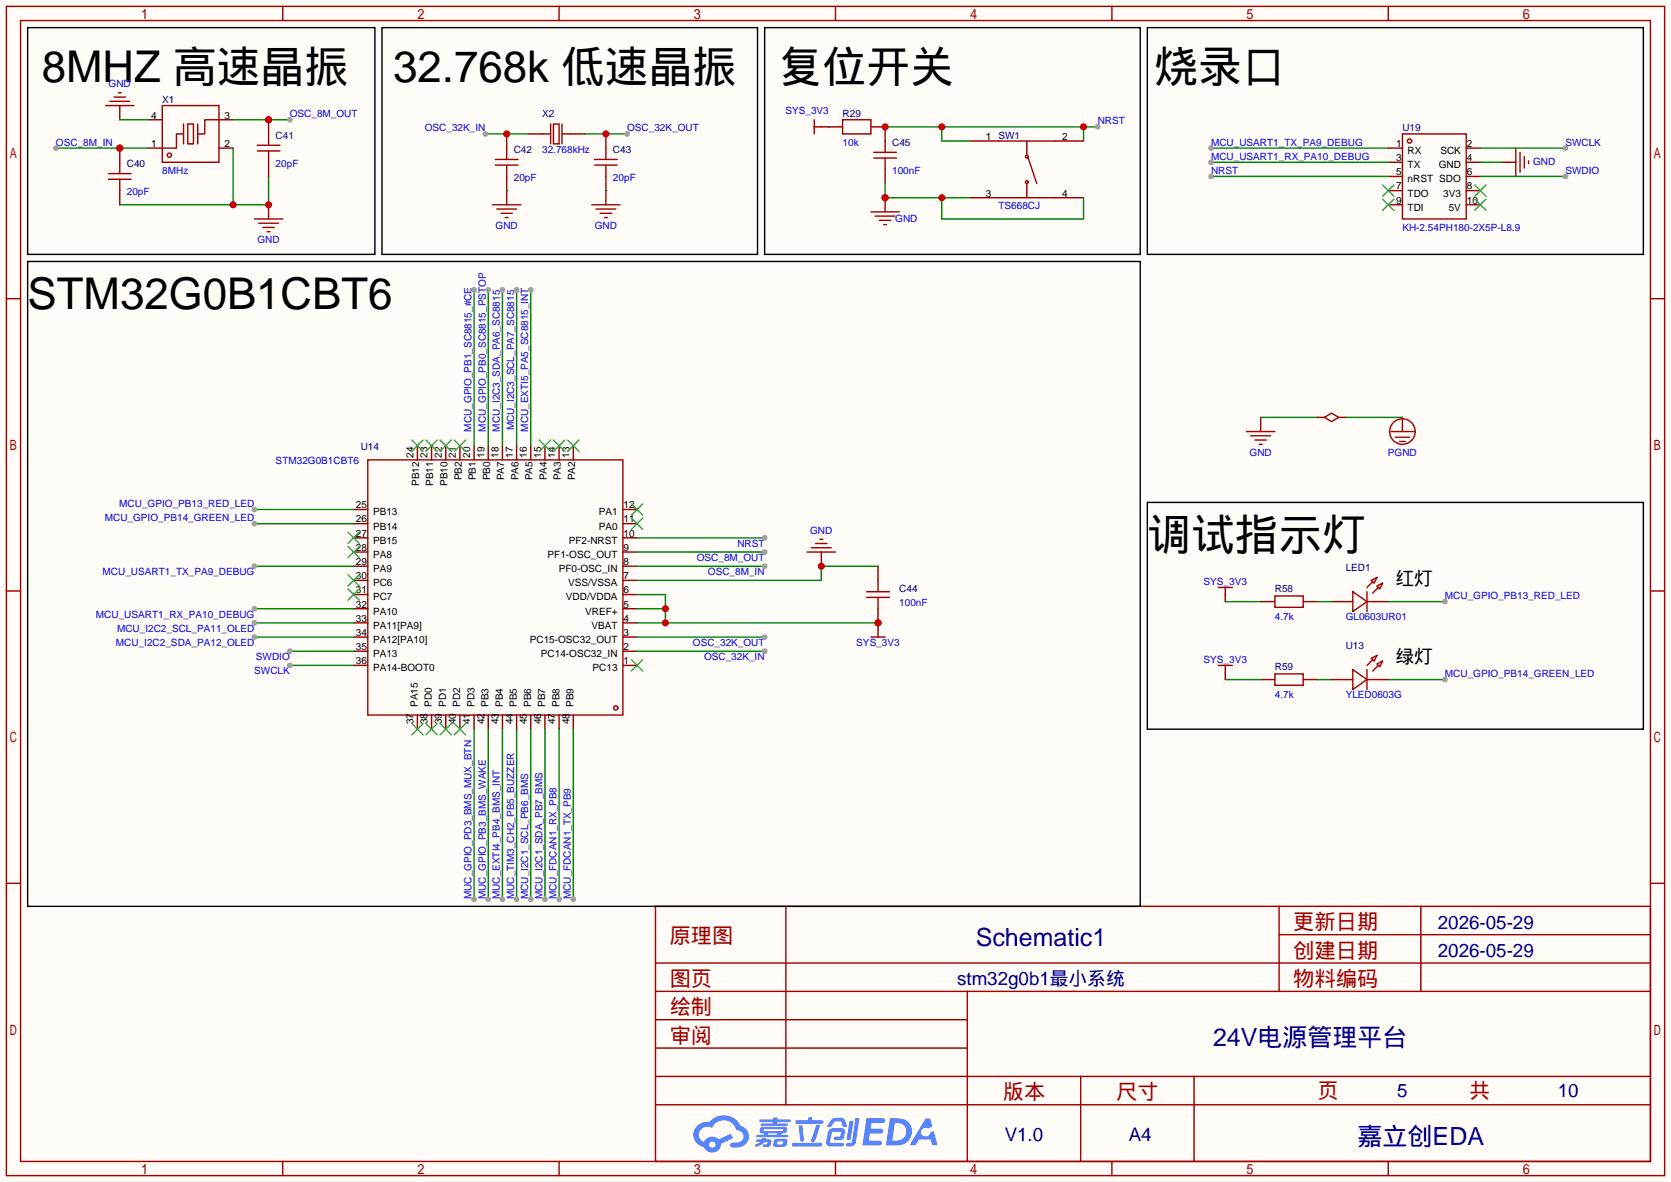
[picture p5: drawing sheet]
<svg xmlns="http://www.w3.org/2000/svg" width="299mm" height="212mm" viewBox="0 0 299 212" stroke-linecap="round" stroke-linejoin="round" font-family="sans-serif">
<path d="M0 0h299.5v211.8h-299.5z" fill="#fffcf7"/>
<g fill="none" stroke="#a10000" stroke-width=".25">
<path d="M1.1 1.1h297.2v209.6h-297.2zM3.7 3.7h292.1v204.5h-292.1zM50.7 1.1v2.6M100.2 1.1v2.6M149.7 1.1v2.6M199.3 1.1v2.6M248.8 1.1v2.6M1.1 53.5h2.6M295.8 53.5h2.5M1.1 105.9h2.6M295.8 105.9h2.5M1.1 158.3h2.6"/>
<path d="M295.8 158.3h2.5M117.5 162.4h178.3v45.8h-178.3zM117.5 177.7h178.3M117.5 172.6h178.3M140.8 162.4v35.6M173.4 177.7v30.5M229.2 162.4v15.3M229.2 167.5h66.6M254.6 162.4v15.3M117.5 182.8h55.9M117.5 198h178.3M117.5 192.9h178.3"/>
<path d="M117.5 187.8h55.9M193.7 192.9v15.3M214 192.9v15.3M50.7 208.2v2.5M100.2 208.2v2.5M149.7 208.2v2.5M199.3 208.2v2.5M248.8 208.2v2.5"/>
</g>
<g fill="#5487ff">
<path d="M155.3 200.4h2.1a.97 .97 0 0 1 1.3 .4 .53 .53 0 0 1-.7 .5h-1.8l-.2 1h1.9a.43 .43 0 0 1 .4 .5 .43 .43 0 0 1-.5 .3h-1.9l-.2 1.3h1.7a.45 .45 0 0 1 .6 .2 .45 .45 0 0 1-.2 .6l-3.2 .1z"/>
<path d="M165.9 200.5h.8l.4 1.4-.7 .4a.82 .82 0 0 0-1.2 .1 .82 .82 0 0 0 .1 1.1 .82 .82 0 0 0 1.2 0l.2-.5 .6-.3 .7 2.5h-.9l-.3-1h-2.1l-.6 1h-1.1z"/>
<path d="M152.2 200.9h.8l-.5 3.2a.36 .36 0 0 1-.4 .3 .36 .36 0 0 1-.3-.4z"/>
<path d="M153.3 200.4h.7l-.6 4.3a1.13 1.13 0 0 1-1.8 .6l.2-.4 .7-.1 .2-.2z"/>
<path d="M149 200.7l.6-.4h1a.77 .77 0 0 1 .9 .6l.3 .9-.2 .2h-.5l-.4-1h-.9a1.3 1.3 0 0 0-.8 .9l-.6 .1-.2-.2z"/>
<path d="M148.6 202.5l.5-.3h1.7a.66 .66 0 0 1 .6 .9l-.1 .4a.81 .81 0 0 1-.9 .9h-.7a.32 .32 0 0 1-.3-.4 .32 .32 0 0 1 .4-.3h.7l.3-.9-1.7 .1-.3 1.9h2.1a.32 .32 0 0 1 .4 .4 .32 .32 0 0 1-.4 .3l-2.3-.1-.5-.3v-.5z"/>
<path d="M142 204.8h5a.33 .33 0 0 1 .3 .4 .33 .33 0 0 1-.3 .3h-4.9l-.2-.2z"/>
<path d="M146.3 201.6h.7l-1 2.9a.36 .36 0 0 1-.4 .2 .36 .36 0 0 1-.3-.3z"/>
<path d="M143.1 201.7h.7l.3 2.6a.34 .34 0 0 1-.3 .3 .34 .34 0 0 1-.4-.2z"/>
<path d="M142.6 200.8h2.2l.1-.4 .1-.2h.6l-.1 .6h1.8a.32 .32 0 0 1 .3 .3 .32 .32 0 0 1-.4 .3h-4.5l-.1-.1z"/>
<path d="M135.6 204.2h.9l.1-.2 .7-.1-.1 .3h.9a.82 .82 0 0 1-.6 1.3h-.7v-.4l.7-.1v-.3h-.5l-.5 .4-1 .4-.2-.4 1-.4h-.8z"/>
<path d="M136.1 200.6h2.5v-.3h.8l-.1 .3h2.2l.2 .3-.2 .2h-2.3v.3h1.8l.2 .2-.2 .2h-4.5l-.2-.2 .1-.2h2l.1-.3h-2.3l-.1-.2z"/>
<path d="M159.5 200.4l-.7 4.9h1.6a2.47 2.47 0 0 0 2.9-1.7 2.47 2.47 0 0 0-1.4-3zM160.4 201.3a1.61 1.61 0 0 1 2 1.4 1.61 1.61 0 0 1-1.8 1.7h-.7z"/>
<path d="M136.3 202.2a.55 .55 0 0 0-.2 .7 .55 .55 0 0 0 .7 .2l.1 .3h-1.3v.4h5.5l.2-.2-.2-.2h-1.2l.2-.3a.7 .7 0 0 0 .8-.2 .7 .7 0 0 0 0-.9h-4.1zM136.9 202.4h3.3l.2 .1-.2 .2h-3.2l-.2-.1zM137.6 203.1h1.7l-.2 .3h-1.4z"/>
<path d="M138.8 204.3a1.05 1.05 0 0 0-.1 1.2 2.91 2.91 0 0 0 2.2-.2 .98 .98 0 0 0 0-1.2h-1.6zM139.4 204.6l.8-.1 .1 .1v.3l-.2 .2h-.8z"/>
<path d="M125 201.7a2.23 2.23 0 0 0-.7 2.3 2.23 2.23 0 0 0 1.8 1.6 1.58 1.58 0 0 0 1.8 .9 1.58 1.58 0 0 0 1.3-1.5l2.2-1-.5-.8-2.1 1a1.65 1.65 0 0 0-2.6 .5 1.45 1.45 0 0 1-.8-2 1.45 1.45 0 0 1 2-.7l.2 .1a2.3 2.3 0 0 1 2.3-1.3 2.3 2.3 0 0 1 2.1 1.7 1.12 1.12 0 0 1 1.2 1.1 1.12 1.12 0 0 1-1.1 1.2h-.7a.45 .45 0 0 0-.6 .3 .45 .45 0 0 0 .5 .6 2.26 2.26 0 0 0 2.9-2.5 2.04 2.04 0 0 0-1.5-1.4 3.3 3.3 0 0 0-5.5-.7l-1.2 .1zM127.1 205.2a.57 .57 0 0 1 1.1 0 .57 .57 0 0 1-1.1 0z"/>
</g>
<g fill="none" stroke="#870000" stroke-width=".25">
<path d="M21.5 18.9v2.6M26.5 26.5h2.6M26.5 21.5h2.6M39.2 26.5h2.6M39.2 21.5h2.6M48.1 36.7v2.5M90.8 34.2v2.5M108.6 34.2v2.5M148.5 22.7h2.5M156.1 22.7h2.5v2.6M158.6 30.4v2.5M157.4 101.5v2.5"/>
<path d="M157.4 109.1v2.5"/>
</g>
<g fill="none" stroke="#a10000" stroke-width=".25">
<path d="M18.9 18.9h5.1M19.7 18.2h3.5M20.4 17.4h2.1M21.2 16.6h.5M29.1 18.9h10.1v10.2h-10.1zM32.9 24h-1.3v2.5h-2.5M32.9 22.2v3.6M33.7 22.2h1v3.6h-1zM35.4 22.2v3.6M39.2 21.5h-2.5v2.5h-1.3M45.6 39.2h5.1M88.3 36.7h5"/>
<path d="M89 37.5h3.6M89.8 38.2h2M90.6 39h.5M106 36.7h5.1M106.8 37.5h3.6M107.6 38.2h2M108.3 39h.5M151 21.5h5.1v2.5h-5.1zM156.6 27.3h4.1M156.6 28.3h4.1M158.6 25.3v2M158.6 28.3v2.1"/>
<path d="M46.4 40h3.5M47.1 40.8h2M47.9 41.5h.5M155.3 107.1h4.1M155.3 106h4.1M157.4 104v2M157.4 107.1v2"/>
<circle cx="30.4" cy="27.8" r=".38"/>
</g>
<path d="M5 5h62.2v40.6h-62.2zM68.5 5h67.3v40.6h-67.3zM137 5h67.3v40.6h-67.3zM205.6 5h88.9v40.6h-88.9zM205.6 90h88.9v40.7h-88.9z" fill="none" stroke="#000" stroke-width=".25"/>
<path d="M41.8 26.5v10.2M48.1 31.6v5.1h-26.6" fill="none" stroke="#008700" stroke-width=".25"/>
<g fill="#c00">
<circle cx="41.8" cy="36.7" r=".63"/>
<circle cx="48.1" cy="36.7" r=".63"/>
</g>
<path d="M21.5 21.5h5M41.8 21.5h10.1" fill="none" stroke="#008700" stroke-width=".25"/>
<circle cx="48.1" cy="21.5" r=".63" fill="#c00"/>
<circle cx="51.9" cy="21.5" r=".51" fill="#999"/>
<path d="M10 26.5h16.5" fill="none" stroke="#008700" stroke-width=".25"/>
<circle cx="21.5" cy="26.5" r=".63" fill="#c00"/>
<circle cx="10" cy="26.5" r=".51" fill="#999"/>
<path d="M19.4 32.1h4.1M19.4 31.1h4.1M21.5 29.1v2" fill="none" stroke="#a10000" stroke-width=".25"/>
<path d="M21.5 26.5v2.6M21.5 34.2v2.5" fill="none" stroke="#870000" stroke-width=".25"/>
<circle cx="21.5" cy="26.5" r=".63" fill="#c00"/>
<path d="M21.5 32.1v2.1M46.1 27.1h4.1M46.1 26h4.1M48.1 24v2M88.8 29.6h4M88.8 28.6h4M90.8 26.5v2.1M90.8 29.6v2" fill="none" stroke="#a10000" stroke-width=".25"/>
<path d="M48.1 21.5v2.5M48.1 29.1v2.5M90.8 24v2.5M90.8 31.6v2.6" fill="none" stroke="#870000" stroke-width=".25"/>
<circle cx="48.1" cy="21.5" r=".63" fill="#c00"/>
<path d="M48.1 27.1v2M97.2 24h1.5M98.7 22.2v3.6M99.2 22.2h1v3.6h-1zM100.7 24h1.5M100.7 22.2v3.6M106.6 29.6h4M106.6 28.6h4M108.6 26.5v2.1M108.6 29.6v2" fill="none" stroke="#a10000" stroke-width=".25"/>
<path d="M94.6 24h2.6M102.2 24h2.6M108.6 24v2.5M108.6 31.6v2.6" fill="none" stroke="#870000" stroke-width=".25"/>
<path d="M87 24h7.6" fill="none" stroke="#008700" stroke-width=".25"/>
<circle cx="90.8" cy="24" r=".63" fill="#c00"/>
<circle cx="87" cy="24" r=".51" fill="#999"/>
<path d="M104.8 24h7.6" fill="none" stroke="#008700" stroke-width=".25"/>
<circle cx="108.6" cy="24" r=".63" fill="#c00"/>
<circle cx="112.4" cy="24" r=".51" fill="#999"/>
<path d="M90.8 34.2h.1M108.6 34.2h.1M114.2 116.7h22.8" fill="none" stroke="#008700" stroke-width=".25"/>
<g fill="none" stroke="#a10000" stroke-width=".25">
<path d="M65.9 82.4h45.7v45.7h-45.7z"/>
<circle cx="110.4" cy="126.9" r=".38"/>
</g>
<g fill="none" stroke="#870000" stroke-width=".25">
<path d="M74.8 79.9v2.5M77.3 79.9v2.5M79.9 79.9v2.5M82.4 79.9v2.5M85 79.9v2.5M87.5 79.9v2.5M90 79.9v2.5M92.6 79.9v2.5M95.1 79.9v2.5M97.7 79.9v2.5M100.2 79.9v2.5M102.7 79.9v2.5"/>
<path d="M63.4 96.4h2.5M63.4 98.9h2.5M63.4 93.9h2.5M63.4 91.3h2.5M111.6 96.4h2.6M111.6 98.9h2.6M111.6 93.9h2.6M111.6 91.3h2.6M63.4 119.3h2.5M63.4 116.7h2.5M63.4 114.2h2.5M63.4 111.6h2.5"/>
<path d="M63.4 109.1h2.5M63.4 106.6h2.5M63.4 104h2.5M63.4 101.5h2.5M111.6 119.3h2.6M111.6 116.7h2.6M111.6 114.2h2.6M111.6 111.6h2.6M111.6 109.1h2.6M111.6 106.6h2.6M111.6 104h2.6M111.6 101.5h2.6"/>
<path d="M74.8 128.1v2.6M77.3 128.1v2.6M79.9 128.1v2.6M82.4 128.1v2.6M85 128.1v2.6M87.5 128.1v2.6M90 128.1v2.6M92.6 128.1v2.6M95.1 128.1v2.6M97.7 128.1v2.6M100.2 128.1v2.6M102.7 128.1v2.6"/>
</g>
<g fill="none" stroke="#3c3" stroke-width=".25">
<path d="M73.8 78.9l2 2M75.8 78.9l-2 2M76.3 78.9l2.1 2M78.4 78.9l-2.1 2M78.9 78.9l2 2M80.9 78.9l-2 2M81.4 78.9l2 2M83.4 78.9l-2 2M96.6 78.9l2.1 2M98.7 78.9l-2.1 2M99.2 78.9l2 2M101.2 78.9l-2 2"/>
<path d="M101.7 78.9l2.1 2M103.8 78.9l-2.1 2M62.4 95.4l2 2M62.4 97.9l2 2M64.4 95.4l-2 2M64.4 97.9l-2 2M113.2 92.8l2 2.1M113.2 90.3l2 2M115.2 92.8l-2 2.1M115.2 90.3l-2 2M62.4 103l2 2M62.4 105.5l2 2.1"/>
<path d="M64.4 103l-2 2M64.4 105.5l-2 2.1M113.2 118.2l2 2.1M115.2 118.2l-2 2.1M73.8 129.7l2 2M75.8 129.7l-2 2M76.3 129.7l2.1 2M78.4 129.7l-2.1 2M78.9 129.7l2 2M80.9 129.7l-2 2M81.4 129.7l2 2M83.4 129.7l-2 2"/>
</g>
<circle cx="137" cy="116.7" r=".51" fill="#999"/>
<path d="M114.2 114.2h22.8" fill="none" stroke="#008700" stroke-width=".25"/>
<circle cx="137" cy="114.2" r=".51" fill="#999"/>
<path d="M114.2 101.5h22.8" fill="none" stroke="#008700" stroke-width=".25"/>
<circle cx="137" cy="101.5" r=".51" fill="#999"/>
<path d="M114.2 98.9h22.8" fill="none" stroke="#008700" stroke-width=".25"/>
<circle cx="137" cy="98.9" r=".51" fill="#999"/>
<path d="M157.4 101.5h-10.2v2.5h-33" fill="none" stroke="#008700" stroke-width=".25"/>
<path d="M147.2 98.9v2.6" fill="none" stroke="#870000" stroke-width=".25"/>
<circle cx="147.2" cy="101.5" r=".63" fill="#c00"/>
<path d="M144.7 98.9h5M145.4 98.2h3.6M146.2 97.4h2M146.9 96.6h.5" fill="none" stroke="#a10000" stroke-width=".25"/>
<path d="M114.2 106.6h5.1v5M114.2 109.1h5.1M114.2 111.6h43.2" fill="none" stroke="#008700" stroke-width=".25"/>
<g fill="#c00">
<circle cx="119.3" cy="109.1" r=".63"/>
<circle cx="119.3" cy="111.6" r=".63"/>
<circle cx="157.4" cy="111.6" r=".63"/>
</g>
<path d="M147.2 22.7h1.3M157.4 111.6v1.3" fill="none" stroke="#870000" stroke-width=".25"/>
<path d="M145.9 21.5v2.5M145.9 22.7h1.3" fill="none" stroke="#a10000" stroke-width=".25"/>
<circle cx="157.4" cy="111.6" r=".63" fill="#c00"/>
<path d="M156.1 114.2h2.5M157.4 112.9v1.3" fill="none" stroke="#a10000" stroke-width=".25"/>
<path d="M114.2 96.4h22.8" fill="none" stroke="#008700" stroke-width=".25"/>
<circle cx="137" cy="96.4" r=".51" fill="#999"/>
<path d="M158.6 22.7h38.1M168.8 22.7v2.6h5.1M194.2 22.7v2.6" fill="none" stroke="#008700" stroke-width=".25"/>
<g fill="#c00">
<circle cx="168.8" cy="22.7" r=".63"/>
<circle cx="158.6" cy="22.7" r=".63"/>
<circle cx="194.2" cy="22.7" r=".63"/>
</g>
<circle cx="196.7" cy="22.7" r=".51" fill="#999"/>
<path d="M158.6 32.9v2.5h15.3M168.8 35.4v3.8h25.4v-3.8" fill="none" stroke="#008700" stroke-width=".25"/>
<g fill="#c00">
<circle cx="158.6" cy="35.4" r=".63"/>
<circle cx="168.8" cy="35.4" r=".63"/>
</g>
<path d="M158.6 35.4v2.6" fill="none" stroke="#870000" stroke-width=".25"/>
<circle cx="158.6" cy="35.4" r=".63" fill="#c00"/>
<path d="M156.1 38h5.1M156.8 38.7h3.6M157.6 39.5h2M158.4 40.3h.5" fill="none" stroke="#a10000" stroke-width=".25"/>
<path d="M148.5 22.7h.1M51.9 119.3h11.5" fill="none" stroke="#008700" stroke-width=".25"/>
<circle cx="51.9" cy="119.3" r=".51" fill="#999"/>
<path d="M51.9 116.7h11.5" fill="none" stroke="#008700" stroke-width=".25"/>
<circle cx="51.9" cy="116.7" r=".51" fill="#999"/>
<path d="M5 46.9h199.3v115.5h-199.3z" fill="none" stroke="#000" stroke-width=".25"/>
<g fill="none" stroke="#a10000" stroke-width=".25">
<path d="M251.3 24h11.5v15.2h-11.5zM271.7 26.5v5.1M272.4 27.3v3.6M273.2 28.1v2M273.9 28.8v.5"/>
<circle cx="252.6" cy="25.3" r=".38"/>
</g>
<path d="M248.8 26.5h2.5M248.8 36.7h2.5M248.8 29.1h2.5M248.8 34.2h2.5M248.8 31.6h2.5M262.8 26.5h2.5M262.8 36.7h2.5M262.8 29.1h2.5M262.8 34.2h2.5M262.8 31.6h2.5M269.1 29.1h2.6" fill="none" stroke="#870000" stroke-width=".25"/>
<path d="M247.8 33.1l2 2.1M247.8 35.7l2 2M249.8 33.1l-2 2.1M249.8 35.7l-2 2M264.3 35.7l2 2M264.3 33.1l2 2.1M266.3 35.7l-2 2M266.3 33.1l-2 2.1" fill="none" stroke="#3c3" stroke-width=".25"/>
<path d="M217 31.6h31.8M265.3 29.1h3.8" fill="none" stroke="#008700" stroke-width=".25"/>
<circle cx="217" cy="31.6" r=".51" fill="#999"/>
<path d="M265.3 31.6h15.2" fill="none" stroke="#008700" stroke-width=".25"/>
<circle cx="280.5" cy="31.6" r=".51" fill="#999"/>
<path d="M265.3 26.5h15.2" fill="none" stroke="#008700" stroke-width=".25"/>
<circle cx="280.5" cy="26.5" r=".51" fill="#999"/>
<path d="M217 26.5h31.8" fill="none" stroke="#008700" stroke-width=".25"/>
<circle cx="217" cy="26.5" r=".51" fill="#999"/>
<g fill="none" stroke="#a10000" stroke-width=".25">
<path d="M178.9 25.3h10.2M178.9 35.4h10.2M184 25.3v2.5M184 32.9v2.5M184.3 28.3l1.5 4.6M223.4 77.3h5.1M224.2 78.1h3.5M224.9 78.9h2M225.7 79.6h.5M249.3 77.3h4.1M250.1 78.4h2.5M250.8 79.1h1"/>
<circle cx="184" cy="28.1" r=".25"/>
<circle cx="184" cy="32.6" r=".25"/>
<circle cx="251.3" cy="77.3" r="2.29"/>
</g>
<path d="M173.9 25.3h5M173.9 35.4h5M189.1 25.3h5.1M189.1 35.4h5.1M225.9 74.8v2.5M251.3 74.8v2.5" fill="none" stroke="#870000" stroke-width=".25"/>
<path d="M225.9 74.8h10.2M241.2 74.8h10.1M45.6 109.1h17.8" fill="none" stroke="#008700" stroke-width=".25"/>
<circle cx="45.6" cy="109.1" r=".51" fill="#999"/>
<path d="M45.6 101.5h17.8" fill="none" stroke="#008700" stroke-width=".25"/>
<circle cx="45.6" cy="101.5" r=".51" fill="#999"/>
<path d="M217 29.1h31.8" fill="none" stroke="#008700" stroke-width=".25"/>
<circle cx="217" cy="29.1" r=".51" fill="#999"/>
<path d="M45.6 111.6h17.8" fill="none" stroke="#008700" stroke-width=".25"/>
<circle cx="45.6" cy="111.6" r=".51" fill="#999"/>
<path d="M45.6 114.2h17.8" fill="none" stroke="#008700" stroke-width=".25"/>
<circle cx="45.6" cy="114.2" r=".51" fill="#999"/>
<path d="M92.6 51.9v28" fill="none" stroke="#008700" stroke-width=".25"/>
<circle cx="92.6" cy="51.9" r=".51" fill="#999"/>
<path d="M90 51.9v28" fill="none" stroke="#008700" stroke-width=".25"/>
<circle cx="90" cy="51.9" r=".51" fill="#999"/>
<path d="M95.1 51.9v28" fill="none" stroke="#008700" stroke-width=".25"/>
<circle cx="95.1" cy="51.9" r=".51" fill="#999"/>
<path d="M85 51.9v28" fill="none" stroke="#008700" stroke-width=".25"/>
<circle cx="85" cy="51.9" r=".51" fill="#999"/>
<path d="M87.5 51.9v28" fill="none" stroke="#008700" stroke-width=".25"/>
<circle cx="87.5" cy="51.9" r=".51" fill="#999"/>
<path d="M102.7 130.7v30.5" fill="none" stroke="#008700" stroke-width=".25"/>
<circle cx="102.7" cy="161.2" r=".51" fill="#999"/>
<path d="M100.2 130.7v30.5" fill="none" stroke="#008700" stroke-width=".25"/>
<circle cx="100.2" cy="161.2" r=".51" fill="#999"/>
<path d="M97.7 130.7v30.5" fill="none" stroke="#008700" stroke-width=".25"/>
<circle cx="97.7" cy="161.2" r=".51" fill="#999"/>
<path d="M92.6 130.7v30.5" fill="none" stroke="#008700" stroke-width=".25"/>
<circle cx="92.6" cy="161.2" r=".51" fill="#999"/>
<path d="M95.1 130.7v30.5" fill="none" stroke="#008700" stroke-width=".25"/>
<circle cx="95.1" cy="161.2" r=".51" fill="#999"/>
<path d="M90 130.7v30.5" fill="none" stroke="#008700" stroke-width=".25"/>
<circle cx="90" cy="161.2" r=".51" fill="#999"/>
<path d="M87.5 130.7v30.5" fill="none" stroke="#008700" stroke-width=".25"/>
<circle cx="87.5" cy="161.2" r=".51" fill="#999"/>
<path d="M236.1 74.8h1.3M239.9 74.8h1.3" fill="none" stroke="#870000" stroke-width=".25"/>
<path d="M237.4 74.8l1.2-.8 1.3 .8-1.3 .8z" fill="none" stroke="#a10000" stroke-width=".25"/>
<path d="M85 130.7v30.5" fill="none" stroke="#008700" stroke-width=".25"/>
<circle cx="85" cy="161.2" r=".51" fill="#999"/>
<g fill="none" stroke="#a10000" stroke-width=".25">
<path d="M218.3 119.3h2.6M218.3 105.3h2.6M219.6 105.3v1.3M219.6 119.3v1.2M228.5 106.8h5.1v2h-5.1zM241.2 107.8h1.2M242.4 106l2.6 1.8-2.6 1.8zM245 107.8h1.3M245 106v3.6M245.7 104l1.1-.5-.5 1zM246 104.3l-1 1M246.8 105l1-.5-.5 1z"/>
<path d="M247 105.3l-1 1M228.5 120.8h5.1v2h-5.1z"/>
</g>
<path d="M219.6 106.6v1.2M225.9 107.8h2.6M233.6 107.8h2.5M238.6 107.8h2.6M246.3 107.8h2.5M219.6 120.5v1.3M225.9 121.8h2.6M233.6 121.8h2.5" fill="none" stroke="#870000" stroke-width=".25"/>
<path d="M219.6 107.8h6.3M236.1 107.8h2.5M219.6 121.8h6.3M236.1 121.8h2.5M248.8 121.8h10.2" fill="none" stroke="#008700" stroke-width=".25"/>
<circle cx="259" cy="121.8" r=".51" fill="#999"/>
<path d="M248.8 107.8h10.2" fill="none" stroke="#008700" stroke-width=".25"/>
<circle cx="259" cy="107.8" r=".51" fill="#999"/>
<path d="M45.6 91.3h17.8" fill="none" stroke="#008700" stroke-width=".25"/>
<circle cx="45.6" cy="91.3" r=".51" fill="#999"/>
<path d="M45.6 93.9h17.8" fill="none" stroke="#008700" stroke-width=".25"/>
<circle cx="45.6" cy="93.9" r=".51" fill="#999"/>
<path d="M245.7 118l1.1-.5-.5 1zM246 118.2l-1 1.1M246.8 119l1-.5-.5 1zM247 119.3l-1 1M241.2 121.8h1.2M242.4 120l2.6 1.8-2.6 1.8zM245 121.8h1.3M245 120v3.6" fill="none" stroke="#a10000" stroke-width=".25"/>
<path d="M238.6 121.8h2.6M246.3 121.8h2.5" fill="none" stroke="#870000" stroke-width=".25"/>
<g font-size="7.8">
<text x="7.5" y="14.7">8MHZ 高速晶振</text>
<text x="70.5" y="14.7">32.768k 低速晶振</text>
<text x="139.6" y="14.7">复位开关</text>
<text x="206.9" y="14.7">烧录口</text>
<text x="5" y="55.3">STM32G0B1CBT6</text>
<text x="205.6" y="98.5">调试指示灯</text>
</g>
<g font-size="4.5" fill="#000080">
<text x="174.9" y="169.6">Schematic1</text>
<text x="217.4" y="187.4">24V电源管理平台</text>
<text x="243.3" y="205.2">嘉立创EDA</text>
</g>
<g font-size="3.8" fill="#a00000">
<text x="231.8" y="166.5">更新日期</text>
<text x="120" y="169.1">原理图</text>
<text x="231.8" y="171.6">创建日期</text>
<text x="120" y="176.7">图页</text>
<text x="231.8" y="176.7">物料编码</text>
<text x="120" y="181.8">绘制</text>
<text x="120" y="186.9">审阅</text>
<text x="179.7" y="197">版本</text>
<text x="200" y="197">尺寸</text>
<text x="236.1" y="196.8">页</text>
<text x="263.3" y="196.8">共</text>
</g>
<g font-size="3.4">
<text x="250.1" y="104.8">红灯</text>
<text x="250.1" y="118.8">绿灯</text>
</g>
<g font-size="3.4" fill="#000080">
<text x="257.7" y="166.4">2026-05-29</text>
<text x="257.7" y="171.5">2026-05-29</text>
<text x="171.5" y="176.6">stm32g0b1最小系统</text>
<text x="250.4" y="196.7">5</text>
<text x="279.2" y="196.7">10</text>
<text x="180.1" y="204.5">V1.0</text>
<text x="202.3" y="204.5">A4</text>
</g>
<g font-size="1.8" fill="#00f">
<text x="19.5" y="15.7">GND</text>
<text x="51.9" y="21">OSC_8M_OUT</text>
<text x="76.1" y="23.6">OSC_32K_IN</text>
<text x="112.4" y="23.6">OSC_32K_OUT</text>
<text x="140.8" y="20.5">SYS_3V3</text>
<text x="196.7" y="22.3">NRST</text>
<text x="10" y="26.1">OSC_8M_IN</text>
<text x="49.4" y="29.9">20pF</text>
<text x="97.2" y="27.4">32.768kHz</text>
<text x="151" y="26.1">10k</text>
<text x="217" y="26.1">MCU_USART1_TX_PA9_DEBUG</text>
<text x="217" y="28.6">MCU_USART1_RX_PA10_DEBUG</text>
<text x="274.7" y="29.7">GND</text>
<text x="280.5" y="26.1">SWCLK</text>
<text x="22.7" y="35">20pF</text>
<text x="29.1" y="31.2">8MHz</text>
<text x="92.1" y="32.4">20pF</text>
<text x="109.9" y="32.4">20pF</text>
<text x="159.9" y="31.2">100nF</text>
<text x="217" y="31.2">NRST</text>
<text x="280.5" y="31.2">SWDIO</text>
<text x="88.8" y="41.1">GND</text>
<text x="106.6" y="41.1">GND</text>
<text x="160.4" y="39.8">GND</text>
<text x="178.9" y="37.5">TS668CJ</text>
<text x="251.3" y="41.3">KH-2.54PH180-2X5P-L8.9</text>
<text x="46.1" y="43.6">GND</text>
<text x="84.5" y="77.3" transform="rotate(-90 84.5 77.3)">MCU_GPIO_PB1_SC8815_#CE</text>
<text x="87.1" y="77.3" transform="rotate(-90 87.1 77.3)">MCU_GPIO_PB0_SC8815_PSTOP</text>
<text x="89.6" y="77.4" transform="rotate(-90 89.6 77.4)">MCU_I2C3_SDA_PA6_SC8815</text>
<text x="92.1" y="77.2" transform="rotate(-90 92.1 77.2)">MCU_I2C3_SCL_PA7_SC8815</text>
<text x="94.7" y="77.3" transform="rotate(-90 94.7 77.3)">MCU_EXTI5_PA5_SC8815_INT</text>
<text x="49.4" y="83.2">STM32G0B1CBT6</text>
<text x="223.9" y="81.7">GND</text>
<text x="248.7" y="81.7">PGND</text>
<text x="18.8" y="93.4">MCU_GPIO_PB14_GREEN_LED</text>
<text x="21.4" y="90.9">MCU_GPIO_PB13_RED_LED</text>
<text x="145.2" y="95.7">GND</text>
<text x="124.9" y="100.5">OSC_8M_OUT</text>
<text x="132.2" y="98">NRST</text>
<text x="18.4" y="103.1">MCU_USART1_TX_PA9_DEBUG</text>
<text x="126.9" y="103.1">OSC_8M_IN</text>
<text x="215.7" y="104.8">SYS_3V3</text>
<text x="259" y="107.4">MCU_GPIO_PB13_RED_LED</text>
<text x="17.2" y="110.7">MCU_USART1_RX_PA10_DEBUG</text>
<text x="21" y="113.2">MCU_I2C2_SCL_PA11_OLED</text>
<text x="161.2" y="108.6">100nF</text>
<text x="228.5" y="111.2">4.7k</text>
<text x="241.2" y="111.2">GL0603UR01</text>
<text x="20.8" y="115.8">MCU_I2C2_SDA_PA12_OLED</text>
<text x="45.9" y="118.3">SWDIO</text>
<text x="124.2" y="115.8">OSC_32K_OUT</text>
<text x="126.2" y="118.3">OSC_32K_IN</text>
<text x="153.5" y="115.8">SYS_3V3</text>
<text x="215.7" y="118.8">SYS_3V3</text>
<text x="45.6" y="120.8">SWCLK</text>
<text x="228.5" y="125.2">4.7k</text>
<text x="241.2" y="125.2">YLED0603G</text>
<text x="259" y="121.3">MCU_GPIO_PB14_GREEN_LED</text>
<text x="84.5" y="161.2" transform="rotate(-90 84.5 161.2)">MUC_GPIO_PD3_BMS_MUX_BTN</text>
<text x="87.1" y="161.2" transform="rotate(-90 87.1 161.2)">MUC_GPIO_PB3_BMS_WAKE</text>
<text x="89.6" y="161.2" transform="rotate(-90 89.6 161.2)">MUC_EXTI4_PB4_BMS_INT</text>
<text x="92.1" y="161.2" transform="rotate(-90 92.1 161.2)">MUC_TIM3_CH2_PB5_BUZZER</text>
<text x="94.7" y="161.2" transform="rotate(-90 94.7 161.2)">MCU_I2C1_SCL_PB6_BMS</text>
<text x="97.2" y="161.2" transform="rotate(-90 97.2 161.2)">MCU_I2C1_SDA_PB7_BMS</text>
<text x="99.8" y="161.2" transform="rotate(-90 99.8 161.2)">MCU_FDCAN1_RX_PB8</text>
<text x="102.3" y="161.2" transform="rotate(-90 102.3 161.2)">MCU_FDCAN1_TX_PB9</text>
</g>
<g font-size="1.8">
<text x="27.1" y="21.2">4</text>
<text x="40.3" y="21.2">3</text>
<text x="27.1" y="26.3">1</text>
<text x="40.3" y="26.3">2</text>
<text x="176.7" y="25.1">1</text>
<text x="190.4" y="25.1">2</text>
<text x="250.2" y="26.3">1</text>
<text x="250.2" y="28.9">3</text>
<text x="252.3" y="27.6">RX</text>
<text x="258.1" y="27.6">SCK</text>
<text x="262.9" y="28.9">4</text>
<text x="262.9" y="26.3">2</text>
<text x="176.7" y="35.2">3</text>
<text x="190.4" y="35.2">4</text>
<text x="250.2" y="31.4">5</text>
<text x="250.2" y="33.9">7</text>
<text x="252.3" y="30.1">TX</text>
<text x="252.3" y="32.7">nRST SDO</text>
<text x="252.3" y="35.2">TDO</text>
<text x="257.8" y="30.1">GND</text>
<text x="258.6" y="35.2">3V3</text>
<text x="262.9" y="33.9">8</text>
<text x="262.9" y="31.4">6</text>
<text x="250.2" y="36.5">9</text>
<text x="252.3" y="37.8">TDI</text>
<text x="259.6" y="37.8">5V</text>
<text x="262.9" y="36.5">10</text>
<text x="74.1" y="82.1" transform="rotate(-90 74.1 82.1)">24</text>
<text x="76.6" y="82.1" transform="rotate(-90 76.6 82.1)">23</text>
<text x="79.2" y="82.1" transform="rotate(-90 79.2 82.1)">22</text>
<text x="81.7" y="82.1" transform="rotate(-90 81.7 82.1)">21</text>
<text x="84.3" y="82.1" transform="rotate(-90 84.3 82.1)">20</text>
<text x="86.8" y="82.1" transform="rotate(-90 86.8 82.1)">19</text>
<text x="89.3" y="82.1" transform="rotate(-90 89.3 82.1)">18</text>
<text x="91.9" y="82.1" transform="rotate(-90 91.9 82.1)">17</text>
<text x="94.4" y="82.1" transform="rotate(-90 94.4 82.1)">16</text>
<text x="97" y="82.1" transform="rotate(-90 97 82.1)">15</text>
<text x="99.5" y="82.1" transform="rotate(-90 99.5 82.1)">14</text>
<text x="102" y="82.1" transform="rotate(-90 102 82.1)">13</text>
<text x="75.1" y="87.1" transform="rotate(-90 75.1 87.1)">PB12</text>
<text x="77.7" y="87.1" transform="rotate(-90 77.7 87.1)">PB11</text>
<text x="80.2" y="87.1" transform="rotate(-90 80.2 87.1)">PB10</text>
<text x="82.7" y="86.1" transform="rotate(-90 82.7 86.1)">PB2</text>
<text x="85.3" y="86.1" transform="rotate(-90 85.3 86.1)">PB1</text>
<text x="87.8" y="86.1" transform="rotate(-90 87.8 86.1)">PB0</text>
<text x="90.4" y="86.1" transform="rotate(-90 90.4 86.1)">PA7</text>
<text x="92.9" y="86.1" transform="rotate(-90 92.9 86.1)">PA6</text>
<text x="95.4" y="86.1" transform="rotate(-90 95.4 86.1)">PA5</text>
<text x="98" y="86.1" transform="rotate(-90 98 86.1)">PA4</text>
<text x="100.5" y="86.1" transform="rotate(-90 100.5 86.1)">PA3</text>
<text x="103.1" y="86.1" transform="rotate(-90 103.1 86.1)">PA2</text>
<text x="63.8" y="91.1">25</text>
<text x="63.8" y="93.6">26</text>
<text x="66.9" y="92.4">PB13</text>
<text x="66.9" y="94.9">PB14</text>
<text x="107.3" y="94.9">PA0</text>
<text x="107.3" y="92.4">PA1</text>
<text x="111.8" y="93.6">11</text>
<text x="111.8" y="91.1">12</text>
<text x="63.8" y="96.2">27</text>
<text x="63.8" y="98.7">28</text>
<text x="63.8" y="101.3">29</text>
<text x="66.9" y="97.4">PB15</text>
<text x="66.9" y="100">PA8</text>
<text x="98.1" y="100">PF1-OSC_OUT</text>
<text x="101.9" y="97.4">PF2-NRST</text>
<text x="111.8" y="96.2">10</text>
<text x="111.8" y="101.3">8</text>
<text x="111.8" y="98.7">9</text>
<text x="63.8" y="103.8">30</text>
<text x="63.8" y="106.3">31</text>
<text x="66.9" y="102.5">PA9</text>
<text x="66.9" y="105.1">PC6</text>
<text x="66.9" y="107.6">PC7</text>
<text x="100.1" y="102.5">PF0-OSC_IN</text>
<text x="101.4" y="107.6">VDD/VDDA</text>
<text x="101.8" y="105.1">VSS/VSSA</text>
<text x="111.8" y="106.3">6</text>
<text x="111.8" y="103.8">7</text>
<text x="63.8" y="108.9">32</text>
<text x="63.8" y="111.4">33</text>
<text x="63.8" y="114">34</text>
<text x="66.9" y="110.1">PA10</text>
<text x="66.9" y="112.7">PA11[PA9]</text>
<text x="104.9" y="110.1">VREF+</text>
<text x="106" y="112.7">VBAT</text>
<text x="111.8" y="114">3</text>
<text x="111.8" y="111.4">4</text>
<text x="111.8" y="108.9">5</text>
<text x="63.8" y="116.5">35</text>
<text x="63.8" y="119">36</text>
<text x="66.9" y="115.2">PA12[PA10]</text>
<text x="66.9" y="117.8">PA13</text>
<text x="95" y="115.2">PC15-OSC32_OUT</text>
<text x="96.9" y="117.8">PC14-OSC32_IN</text>
<text x="111.8" y="119">1</text>
<text x="111.8" y="116.5">2</text>
<text x="66.9" y="120.3">PA14-BOOT0</text>
<text x="106.2" y="120.3">PC13</text>
<text x="74.1" y="129.8" transform="rotate(-90 74.1 129.8)">37</text>
<text x="74.9" y="126.7" transform="rotate(-90 74.9 126.7)">PA15</text>
<text x="76.6" y="129.8" transform="rotate(-90 76.6 129.8)">38</text>
<text x="77.4" y="126.7" transform="rotate(-90 77.4 126.7)">PD0</text>
<text x="79.2" y="129.8" transform="rotate(-90 79.2 129.8)">39</text>
<text x="79.9" y="126.7" transform="rotate(-90 79.9 126.7)">PD1</text>
<text x="81.7" y="129.8" transform="rotate(-90 81.7 129.8)">40</text>
<text x="82.5" y="126.7" transform="rotate(-90 82.5 126.7)">PD2</text>
<text x="84.3" y="129.8" transform="rotate(-90 84.3 129.8)">41</text>
<text x="85" y="126.7" transform="rotate(-90 85 126.7)">PD3</text>
<text x="86.8" y="129.8" transform="rotate(-90 86.8 129.8)">42</text>
<text x="87.6" y="126.7" transform="rotate(-90 87.6 126.7)">PB3</text>
<text x="89.3" y="129.8" transform="rotate(-90 89.3 129.8)">43</text>
<text x="90.1" y="126.7" transform="rotate(-90 90.1 126.7)">PB4</text>
<text x="91.9" y="129.8" transform="rotate(-90 91.9 129.8)">44</text>
<text x="92.6" y="126.7" transform="rotate(-90 92.6 126.7)">PB5</text>
<text x="94.4" y="129.8" transform="rotate(-90 94.4 129.8)">45</text>
<text x="95.2" y="126.7" transform="rotate(-90 95.2 126.7)">PB6</text>
<text x="97" y="129.8" transform="rotate(-90 97 129.8)">46</text>
<text x="97.7" y="126.7" transform="rotate(-90 97.7 126.7)">PB7</text>
<text x="99.5" y="129.8" transform="rotate(-90 99.5 129.8)">47</text>
<text x="100.3" y="126.7" transform="rotate(-90 100.3 126.7)">PB8</text>
<text x="102" y="129.8" transform="rotate(-90 102 129.8)">48</text>
<text x="102.8" y="126.7" transform="rotate(-90 102.8 126.7)">PB9</text>
</g>
<g font-size="1.8" fill="#000080">
<text x="29.1" y="18.5">X1</text>
<text x="97.2" y="21">X2</text>
<text x="151" y="21">R29</text>
<text x="251.3" y="23.6">U19</text>
<text x="22.7" y="29.9">C40</text>
<text x="49.4" y="24.8">C41</text>
<text x="92.1" y="27.4">C42</text>
<text x="109.9" y="27.4">C43</text>
<text x="159.9" y="26.1">C45</text>
<text x="178.9" y="24.8">SW1</text>
<text x="64.6" y="80.7">U14</text>
<text x="161.2" y="106.1">C44</text>
<text x="228.5" y="106.1">R58</text>
<text x="241.2" y="102.3">LED1</text>
<text x="241.2" y="116.3">U13</text>
<text x="228.5" y="120.1">R59</text>
</g>
</svg>
